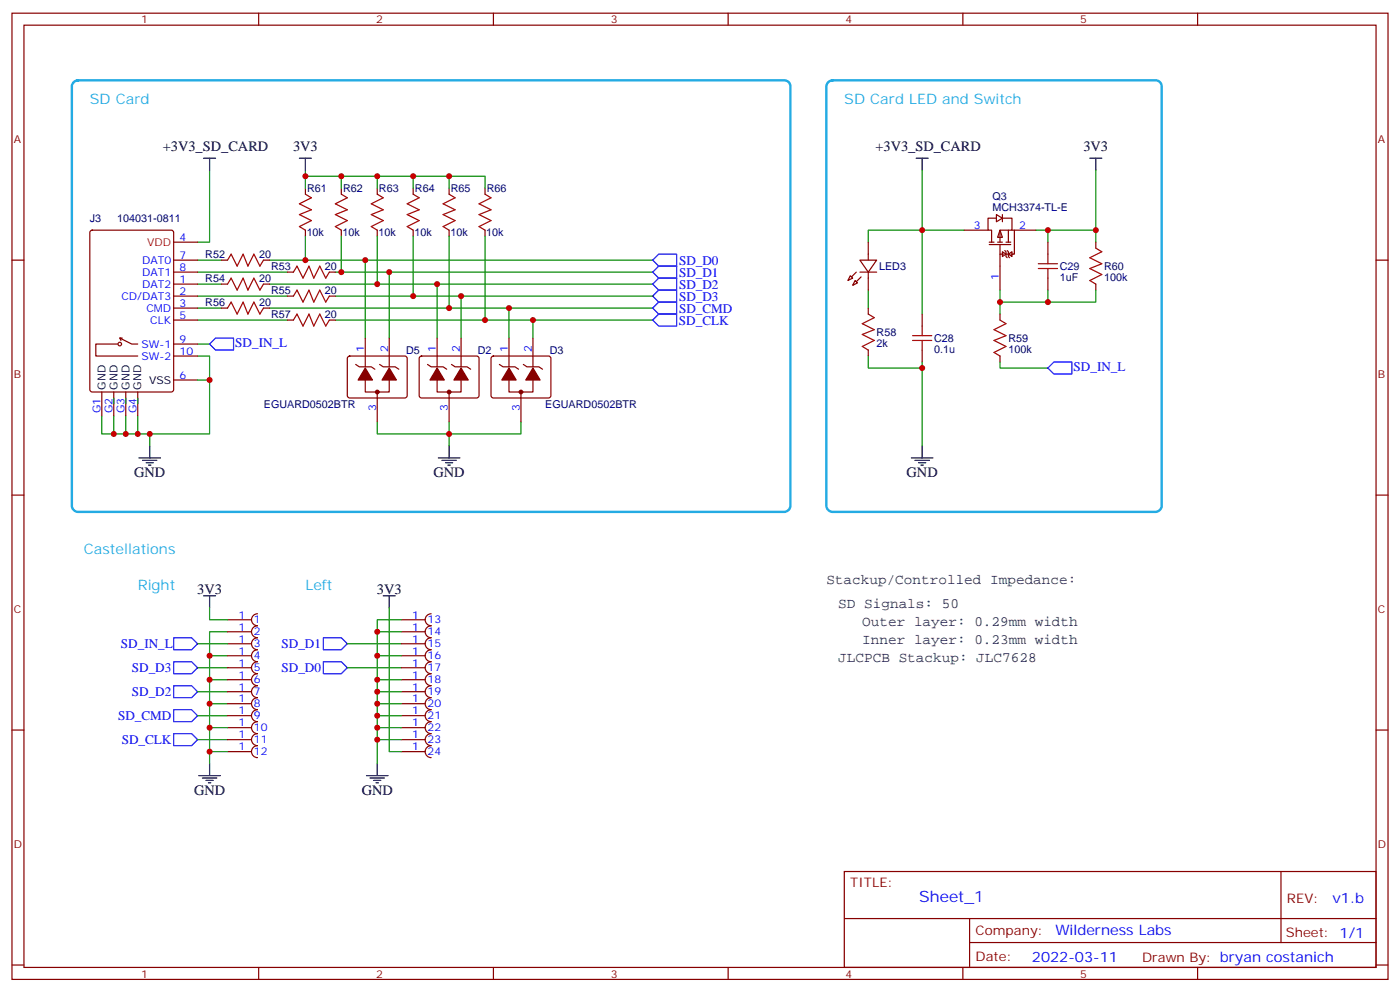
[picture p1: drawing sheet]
<svg xmlns="http://www.w3.org/2000/svg" width="412mm" height="292mm" viewBox="0 0 412 292" stroke-linecap="round" stroke-linejoin="round" font-family="sans-serif">
<g fill="none" stroke="#870000" stroke-width=".35">
<path d="M3.5 3.9h405.4v284.3h-405.4zM7.1 7.4h398.2v277.3h-398.2zM76.2 3.9v3.5M145.3 3.9v3.5M214.5 3.9v3.5M283.6 3.9v3.5M352.8 3.9v3.5M90 55.4v1.8M100.5 55.4v1.8M111.1 55.4v1.8M121.7 55.4v1.8M132.3 55.4v1.8"/>
<path d="M142.9 55.4v1.8M3.5 76.6h3.6M90 67.7v1.8M100.5 67.7v1.8M111.1 67.7v1.8M121.7 67.7v1.8M132.3 67.7v1.8M142.9 67.7v1.8M405.3 76.6h3.6M107.6 99.5v8.4M114.7 99.5v8.4M128.8 99.5v8.4"/>
<path d="M135.8 99.5v8.4M149.9 99.5v8.4M157 99.5v8.4M102.5 105l.5-.2h16.2l.5 .2 .2 .5v11.2l-.7 .4h-16.5l-.4-.7v-10.9zM104.8 107.2l1 .7h3.6l1 .8M107.6 111.8v3.6h7.1v-3.6M111.1 115.4v8.8M111.8 107.2l1.1 .7h3.5l1.1 .8M123.7 105l.5-.2h16.2l.5 .2 .2 .5-.1 11.2-.6 .4h-16.5l-.4-.7v-10.9zM125.9 107.2l1.1 .7h3.5l1.1 .8M128.8 111.8v3.6h7v-3.6M132.3 115.4v8.8"/>
<path d="M133 107.2l1.1 .7h3.5l1 .8M144.9 105l.4-.2h16.3l.5 .2 .2 .5-.1 11.2-.6 .4h-16.5l-.5-.7v-10.9zM147.1 107.2l1.1 .7h3.5l1.1 .8M149.9 111.8v3.6h7.1v-3.6M153.5 115.4v8.8M154.2 107.2l1 .7h3.5l1.1 .8M3.5 145.7h3.6M405.3 145.7h3.6M3.5 214.8h3.6M405.3 214.8h3.6M248.7 256.5h156.6v28.2h-156.6zM377.3 256.5v20.9"/>
<path d="M248.7 270.3h156.5M285.6 277.4h119.6M285.6 270.3v14.1M3.5 284h3.6M76.2 284.7v3.5M145.3 284.7v3.5M214.5 284.7v3.5M283.6 284.7v3.5M352.8 284.7v3.5M405.3 284h3.6"/>
</g>
<path d="M107.6 76.6v22.9M114.7 80.1v19.4M128.8 83.6v15.9M135.8 87.1v12.4M149.9 90.7v8.8M157 94.2v5.3M294.6 85.4v3.5M132.3 124.2v3.5h21.2v-3.5" fill="none" stroke="#008700" stroke-width=".35"/>
<path d="M90 57.2l1.7 1-3.5 1.8 3.5 1.7-3.5 1.4 3.5 1.8-3.5 1.8 1.8 1M100.5 57.2l1.8 1-3.5 1.8 3.5 1.7-3.5 1.4 3.5 1.8-3.5 1.8 1.7 1M111.1 57.2l1.8 1-3.5 1.8 3.5 1.7-3.5 1.4 3.5 1.8-3.5 1.8 1.7 1M121.7 57.2l1.8 1-3.6 1.8 3.6 1.7-3.6 1.4 3.6 1.8-3.6 1.8 1.8 1M132.3 57.2l1.8 1-3.6 1.8 3.6 1.7-3.6 1.4 3.6 1.8-3.6 1.8 1.8 1M142.9 57.2l1.7 1-3.5 1.8 3.5 1.7-3.5 1.4 3.5 1.8-3.5 1.8 1.8 1" fill="none" stroke="#a10000" stroke-width=".35"/>
<path d="M192.3 87.1l1.7-1.7h5.3v3.5h-5.3z" fill="none" stroke="#00f" stroke-width=".35"/>
<path d="M21.8 24.2l1.1-.6h208.2a1.76 1.76 0 0 1 1.7 1.8v123.5a1.89 1.89 0 0 1-1.7 1.7h-208.2a1.89 1.89 0 0 1-1.7-1.7v-123.5zM244 24.2l1.2-.6h95.2a1.76 1.76 0 0 1 1.8 1.8v123.5a1.89 1.89 0 0 1-1.8 1.7h-95.2a1.89 1.89 0 0 1-1.8-1.7v-123.5z" fill="none" stroke="#24abe3" stroke-width=".71"/>
<g fill="#870000" stroke="#870000" stroke-width=".35">
<path d="M149.9 108.3l2.1 3.5h-4.2z"/>
<path d="M157 108.3l2.1 3.5h-4.2z"/>
<path d="M128.8 108.3l2.1 3.5h-4.3z"/>
<path d="M135.8 108.3l2.1 3.5h-4.2z"/>
<path d="M107.6 108.3l2.1 3.5h-4.2z"/>
<path d="M114.7 108.3l2.1 3.5h-4.3z"/>
<circle cx="153.5" cy="115.4" r=".53"/>
<circle cx="132.3" cy="115.4" r=".53"/>
<circle cx="111.1" cy="115.4" r=".53"/>
</g>
<g fill="#fff" stroke="#870000" stroke-width=".35">
<path d="M294.6 67.7l.7 2.1h-1.4z"/>
<path d="M293.5 63.1l1.8 1.1-1.8 1.1z"/>
<path d="M295.3 74.1l1 .7-1 .7z"/>
<path d="M297 74.8l1.1-.7v1.4z"/>
</g>
<g fill="none" stroke="#870000" stroke-width=".35">
<path d="M26.7 67.9l.5-.2h23.2l.7 .5 .1 46.5-.5 .6-23.5 .1-.7-.5v-46.5zM51.2 71.3h7M51.2 76.6h7M65.3 76.6h1.7M77.6 76.6h1.8M253.3 76.6h4.9l-2.4 3.5zM255.8 71.3v5.3M284 67.7h7M291.4 72h6.3M291.4 71.3h1.4M293.5 64.2h-2.5v3.5h1.1v3.6M293.9 71.3h1.4"/>
<path d="M294.6 72v13.4M294.6 74.8h1M295.3 64.2h2.8v3.5h-3.5v3.6M295.3 63.1v2.2M296 73.7l.3 .4v1.4l.4 .3M296.3 71.3h1.4M296.3 74.8h.7M296.7 73.7l.3 .4v1.4l.4 .3M297 67.7v3.6M298.1 74.8h.3M298.1 67.7h7.1M298.8 67.7v7.1h-1.1"/>
<path d="M308.7 71.3v3.5M322.8 71.3v1.7M35.3 99.5l.3 .7M36 99.5h-.7l3.5 1.7h1.8M51.2 80.1h7M51.2 94.2h7M51.2 83.6h7M51.2 87.1h7M51.2 90.7h7M65.3 83.6h1.7M65.3 90.7h1.7M77.6 83.6h1.8"/>
<path d="M77.6 90.7h1.8M84.7 80.1h1.7M84.7 94.2h1.7M84.7 87.1h1.7M97 80.1h1.8M97 94.2h1.8M97 87.1h1.8M250.5 81.1l.7 .7-1.4 .7zM251.9 82.5l.7 .8-1.4 .7zM253.3 80.1h4.9M255.8 80.1v5.3M255.8 90.7v1.7"/>
<path d="M271.6 92.4v3.6M294.6 92.4v1.8M308.7 81.8v3.6M322.8 83.6v1.8M30 115.4v7M33.5 115.4v7M34.6 101.2h-6.4v3.6h12.4M37 115.4v7M40.6 115.4v7M51.2 111.8h7M51.2 101.2h7M51.2 104.8h7"/>
<path d="M255.8 103v1.8M271.6 103v3.5M294.6 104.8v1.7M67 189.4h7.1M67 193h7.1M67 182.4h7.1M67 196.5h7.1M67 185.9h7.1M75.9 180.6a1.76 1.76 0 0 0-1.8 1.8 1.76 1.76 0 0 0 1.8 1.7 1.76 1.76 0 0 0-1.8 1.8 1.76 1.76 0 0 0 1.8 1.8 1.76 1.76 0 0 0-1.8 1.7 1.76 1.76 0 0 0 1.8 1.8 1.76 1.76 0 0 0-1.8 1.8 1.76 1.76 0 0 0 1.8 1.7 1.76 1.76 0 0 0-1.8 1.8 1.76 1.76 0 0 0 1.8 1.8 1.76 1.76 0 0 0-1.8 1.7 1.76 1.76 0 0 0 1.8 1.8 1.76 1.76 0 0 0-1.8 1.8 1.76 1.76 0 0 0 1.8 1.7 1.76 1.76 0 0 0-1.8 1.8 1.76 1.76 0 0 0 1.8 1.7 1.76 1.76 0 0 0-1.8 1.8 1.76 1.76 0 0 0 1.7 1.8 1.76 1.76 0 0 0-1.7 1.7 1.76 1.76 0 0 0 1.7 1.8 1.76 1.76 0 0 0-1.7 1.8 1.76 1.76 0 0 0 1.7 1.7 1.76 1.76 0 0 0-1.7 1.8 1.76 1.76 0 0 0 1.7 1.8M118.2 189.4h7M118.2 193h7M118.2 182.4h7"/>
<path d="M118.2 196.5h7M118.2 185.9h7M127 180.6a1.76 1.76 0 0 0-1.8 1.8 1.76 1.76 0 0 0 1.8 1.7 1.76 1.76 0 0 0-1.8 1.8 1.76 1.76 0 0 0 1.8 1.8 1.76 1.76 0 0 0-1.8 1.7 1.76 1.76 0 0 0 1.8 1.8 1.76 1.76 0 0 0-1.8 1.8 1.76 1.76 0 0 0 1.8 1.7 1.76 1.76 0 0 0-1.8 1.8 1.76 1.76 0 0 0 1.8 1.8 1.76 1.76 0 0 0-1.8 1.7 1.76 1.76 0 0 0 1.8 1.8 1.76 1.76 0 0 0-1.8 1.8 1.76 1.76 0 0 0 1.8 1.7 1.76 1.76 0 0 0-1.8 1.8 1.76 1.76 0 0 0 1.8 1.7 1.76 1.76 0 0 0-1.8 1.8 1.76 1.76 0 0 0 1.8 1.8 1.76 1.76 0 0 0-1.8 1.7 1.76 1.76 0 0 0 1.8 1.8 1.76 1.76 0 0 0-1.8 1.8 1.76 1.76 0 0 0 1.8 1.7 1.76 1.76 0 0 0-1.8 1.8 1.76 1.76 0 0 0 1.8 1.8M67 207.1h7.1M67 210.6h7.1M67 203.6h7.1M67 200h7.1M67 214.1h7.1M67 217.7h7.1M118.2 207.1h7M118.2 210.6h7M118.2 203.6h7"/>
<path d="M118.2 200h7M118.2 214.1h7M118.2 217.7h7M67 221.2h7.1M118.2 221.2h7"/>
<circle cx="35.3" cy="101.2" r=".53"/>
</g>
<g fill="none" stroke="#008700" stroke-width=".35">
<path d="M61.7 50.1v21.2h-3.5M90 50.1v1.8h52.9v3.5M90 51.9v3.5M100.5 51.9v3.5M111.1 51.9v3.5M121.7 51.9v3.5M132.3 51.9v3.5M271.6 50.1v42.3M322.8 50.1v17.6h-17.6M58.2 76.6h7.1M79.4 76.6h112.9M90 69.5v7.1"/>
<path d="M100.5 69.5v10.6M111.1 69.5v14.1M121.7 69.5v17.6M132.3 69.5v21.2M142.9 69.5v24.7M284 67.7h-28.2v3.6M308.7 67.7v3.6M322.8 67.7v3.6M58.2 94.2h26.5M58.2 90.7h7.1M58.2 87.1h26.5M58.2 83.6h7.1"/>
<path d="M58.2 80.1h26.5M79.4 90.7h112.9M79.4 83.6h112.9M98.8 94.2h93.5M98.8 87.1h93.5M98.8 80.1h93.5M255.8 85.4v5.3M308.7 85.4v3.5M322.8 85.4v3.5h-28.2v3.5M33.5 117.1v1.8M37 117.1v1.8M40.6 117.1v1.8"/>
<path d="M58.2 104.8h3.5v7M58.2 111.8h3.5v15.9h-17.6v3.5M58.2 101.2h3.5M255.8 104.8v3.5h15.8M271.6 106.5v24.7M294.6 106.5v1.8h14.1M30 122.4v5.3h14.1M33.5 122.4v5.3M37 122.4v5.3M40.6 122.4v5.3M111.1 124.2v3.5h21.2v3.5M61.7 178.9v3.5h5.3"/>
<path d="M114.7 178.9v42.3h3.5M58.2 189.4h8.8M58.2 196.5h8.8M61.7 193h5.3M67 185.9h-5.3v38.8M102.3 189.4h15.9M102.3 196.5h15.9M111.1 193h7.1M111.1 185.9h7.1M118.2 182.4h-7.1v42.3M58.2 217.7h8.8M58.2 210.6h8.8"/>
<path d="M58.2 203.6h8.8M61.7 200h5.3M61.7 207.1h5.3M61.7 214.1h5.3M111.1 217.7h7.1M111.1 210.6h7.1M111.1 203.6h7.1M111.1 200h7.1M111.1 207.1h7.1M111.1 214.1h7.1M61.7 221.2h5.3"/>
</g>
<g fill="none" stroke="#000" stroke-width=".35">
<path d="M60 46.6h3.5M61.7 46.6v3.5M88.2 46.6h3.5M90 46.6v3.5M269.9 46.6h3.5M271.6 46.6v3.5M321 46.6h3.6M322.8 46.6v3.5M40.9 134.8h6.4M42 135.5h4.2M43 136.2h2.2M43.7 136.9h.7"/>
<path d="M44.1 131.2v3.6M129.1 134.8h6.4M130.2 135.5h4.2M131.2 136.2h2.1M131.9 136.9h.7M132.3 131.2v3.6M268.5 134.8h6.3M269.5 135.5h4.3M270.6 136.2h2.1M271.3 136.9h.7M271.6 131.2v3.6M60 175.3h3.5"/>
<path d="M61.7 175.3v3.6M112.9 175.3h3.5M114.7 175.3v3.6M58.6 228.2h6.3M59.6 229h4.3M60.7 229.7h2.1M61.4 230.4h.7M61.7 224.7v3.5M107.9 228.2h6.4M109 229h4.2M110.1 229.7h2.1M110.8 230.4h.7"/>
<path d="M111.1 224.7v3.5"/>
</g>
<g fill="none" stroke="#a10000" stroke-width=".35">
<path d="M67 76.6l1.1-1.8 1.7 3.5 1.8-3.5 1.4 3.5 1.8-3.5 1.8 3.5 1-1.7M305.9 79h5.6M305.9 77.6h5.6M308.7 74.8v2.8M308.7 79v2.8M322.8 73l1.8 1.1-3.6 1.7 3.6 1.8-3.6 1.4 3.6 1.8-3.6 1.7 1.8 1.1M67 90.7l1.1-1.8 1.7 3.5 1.8-3.5 1.4 3.5 1.8-3.5 1.8 3.5 1-1.7M67 83.6l1.1-1.8 1.7 3.6 1.8-3.6 1.4 3.6 1.8-3.6 1.8 3.6 1-1.8M86.4 94.2l1.1-1.8 1.8 3.6 1.7-3.6 1.4 3.6 1.8-3.6 1.8 3.6 1-1.8M86.4 87.1l1.1-1.7 1.8 3.5 1.7-3.5 1.4 3.5 1.8-3.5 1.8 3.5 1-1.8M86.4 80.1l1.1-1.8 1.8 3.5 1.7-3.5 1.4 3.5 1.8-3.5 1.8 3.5 1-1.7M255.8 92.4l1.7 1.1-3.5 1.7 3.5 1.8-3.5 1.4 3.5 1.8-3.5 1.8 1.8 1"/>
<path d="M268.8 98.8h5.7M271.6 96v2.8M294.6 94.2l1.7 1-3.5 1.8 3.5 1.8-3.5 1.4 3.5 1.8-3.5 1.7 1.8 1.1M268.8 100.2h5.7M271.6 100.2v2.8"/>
</g>
<g fill="none" stroke="#00f" stroke-width=".35">
<path d="M192.3 76.6l1.7-1.8h5.3v3.5h-5.3zM192.3 94.2l1.7-1.8h5.3v3.6h-5.3zM192.3 90.7l1.7-1.8h5.3v3.5h-5.3zM192.3 83.6l1.7-1.8h5.3v3.6h-5.3zM192.3 80.1l1.7-1.8h5.3v3.5h-5.3zM61.7 101.2l1.8-1.7h5.3v3.5h-5.3zM310.4 106.5h5.3v3.6h-5.3l-1.7-1.8zM51.2 194.7h5.2l1.8 1.8-1.8 1.8h-5.2zM51.2 187.7h5.2l1.8 1.7-1.8 1.8h-5.2zM95.2 194.7h5.3l1.8 1.8-1.8 1.8h-5.3zM95.2 187.7h5.3l1.8 1.7-1.8 1.8h-5.3zM51.2 201.8h5.2l1.8 1.8-1.8 1.7h-5.2z"/>
<path d="M51.2 208.8h5.2l1.8 1.8-1.8 1.8h-5.2zM51.2 215.9h5.2l1.8 1.8-1.8 1.7h-5.2z"/>
</g>
<g fill="#870000" stroke="#870000" stroke-width=".35">
<path d="M252.2 82.9l1.4-1.4z"/>
<path d="M252.2 80.1l-1.4 1.4z"/>
</g>
<g fill="#c00">
<circle cx="132.3" cy="127.7" r=".88"/>
<circle cx="157" cy="94.2" r=".88"/>
<circle cx="149.9" cy="90.7" r=".88"/>
<circle cx="135.8" cy="87.1" r=".88"/>
<circle cx="128.8" cy="83.6" r=".88"/>
<circle cx="114.7" cy="80.1" r=".88"/>
<circle cx="107.6" cy="76.6" r=".88"/>
<circle cx="294.6" cy="88.9" r=".88"/>
<circle cx="132.3" cy="51.9" r=".88"/>
<circle cx="121.7" cy="51.9" r=".88"/>
<circle cx="111.1" cy="51.9" r=".88"/>
<circle cx="100.5" cy="51.9" r=".88"/>
<circle cx="90" cy="51.9" r=".88"/>
<circle cx="142.9" cy="94.2" r=".88"/>
<circle cx="132.3" cy="90.7" r=".88"/>
<circle cx="121.7" cy="87.1" r=".88"/>
<circle cx="111.1" cy="83.6" r=".88"/>
<circle cx="100.5" cy="80.1" r=".88"/>
<circle cx="90" cy="76.6" r=".88"/>
<circle cx="271.6" cy="108.3" r=".88"/>
<circle cx="271.6" cy="67.7" r=".88"/>
<circle cx="308.7" cy="88.9" r=".88"/>
<circle cx="308.7" cy="67.7" r=".88"/>
<circle cx="322.8" cy="67.7" r=".88"/>
<circle cx="40.6" cy="127.7" r=".88"/>
<circle cx="37" cy="127.7" r=".88"/>
<circle cx="33.5" cy="127.7" r=".88"/>
<circle cx="44.1" cy="127.7" r=".88"/>
<circle cx="61.7" cy="111.8" r=".88"/>
<circle cx="61.7" cy="200" r=".88"/>
<circle cx="61.7" cy="193" r=".88"/>
<circle cx="61.7" cy="207.1" r=".88"/>
<circle cx="61.7" cy="214.1" r=".88"/>
<circle cx="61.7" cy="221.2" r=".88"/>
<circle cx="111.1" cy="185.9" r=".88"/>
<circle cx="111.1" cy="193" r=".88"/>
<circle cx="111.1" cy="200" r=".88"/>
<circle cx="111.1" cy="203.6" r=".88"/>
<circle cx="111.1" cy="207.1" r=".88"/>
<circle cx="111.1" cy="210.6" r=".88"/>
<circle cx="111.1" cy="214.1" r=".88"/>
<circle cx="111.1" cy="217.7" r=".88"/>
</g>
<text font-size="4.6" fill="#00f" x="270.8" y="265.5">Sheet_1</text>
<g font-size="4.2" fill="#23abe3">
<text x="26.5" y="30.7">SD Card</text>
<text x="248.7" y="30.7">SD Card LED and Switch</text>
<text x="24.7" y="163">Castellations</text>
<text x="40.6" y="173.6">Right</text>
<text x="90" y="173.6">Left</text>
</g>
<g font-size="4.2">
<text x="48" y="44.5">+3V3_SD_CARD</text>
<text x="86.3" y="44.4">3V3</text>
<text x="257.9" y="44.5">+3V3_SD_CARD</text>
<text x="319.1" y="44.4">3V3</text>
<text x="39.5" y="140.4">GND</text>
<text x="127.7" y="140.4">GND</text>
<text x="267.1" y="140.4">GND</text>
<text x="58.1" y="174.7">3V3</text>
<text x="111" y="174.7">3V3</text>
<text x="57.1" y="233.9">GND</text>
<text x="106.5" y="233.9">GND</text>
</g>
<g font-size="4.2" fill="#333">
<text x="243.4" y="171.8">Stackup/Controlled Impedance:</text>
<text x="246.9" y="178.9">SD Signals: 50</text>
<text x="254" y="184.1">Outer layer: 0.29mm width</text>
<text x="254" y="189.4">Inner layer: 0.23mm width</text>
<text x="246.9" y="194.7">JLCPCB Stackup: JLC7628</text>
</g>
<g font-size="4.2" fill="#00f">
<text x="392.5" y="265.7">v1.b</text>
<text x="310.9" y="275.3">Wilderness Labs</text>
<text x="304" y="283.1">2022-03-11</text>
</g>
<g font-size="3.9" fill="#00f">
<text x="200" y="77.9">SD_D0</text>
<text x="200" y="81.4">SD_D1</text>
<text x="200" y="88.4">SD_D3</text>
<text x="200" y="84.9">SD_D2</text>
<text x="200" y="95.5">SD_CLK</text>
<text x="200" y="92">SD_CMD</text>
<text x="69.3" y="102">SD_IN_L</text>
<text x="316.3" y="109.1">SD_IN_L</text>
<text x="35.6" y="190.7">SD_IN_L</text>
<text x="82.9" y="190.7">SD_D1</text>
<text x="38.8" y="197.8">SD_D3</text>
<text x="82.9" y="197.8">SD_D0</text>
<text x="38.8" y="204.8">SD_D2</text>
<text x="34.8" y="211.9">SD_CMD</text>
<text x="35.9" y="218.9">SD_CLK</text>
</g>
<g font-size="3.9" fill="#800">
<text x="250.5" y="261.1">TITLE:</text>
<text x="379.1" y="265.7">REV:</text>
<text x="287.4" y="275.3">Company:</text>
<text x="378.7" y="275.9">Sheet: 1/1</text>
<text x="287.4" y="282.9">Date:</text>
<text x="336.4" y="283">Drawn By: bryan costanich</text>
</g>
<g font-size="3.2" fill="#800">
<text x="41.6" y="6.9">1</text>
<text x="110.8" y="6.9">2</text>
<text x="179.9" y="6.9">3</text>
<text x="249.1" y="6.9">4</text>
<text x="318.2" y="6.9">5</text>
<text x="4.1" y="42">A</text>
<text x="405.9" y="42">A</text>
<text x="4.1" y="111.1">B</text>
<text x="405.9" y="111.1">B</text>
<text x="4.1" y="180.3">C</text>
<text x="405.9" y="180.3">C</text>
<text x="4.1" y="249.4">D</text>
<text x="405.9" y="249.4">D</text>
<text x="41.6" y="287.7">1</text>
<text x="110.8" y="287.7">2</text>
<text x="179.9" y="287.7">3</text>
<text x="249.1" y="287.7">4</text>
<text x="318.2" y="287.7">5</text>
</g>
<g font-size="3.2" fill="#000080">
<text x="90.5" y="56.5">R61</text>
<text x="101" y="56.5">R62</text>
<text x="111.6" y="56.5">R63</text>
<text x="122.2" y="56.5">R64</text>
<text x="132.8" y="56.5">R65</text>
<text x="143.4" y="56.5">R66</text>
<text x="292.4" y="58.9">Q3</text>
<text x="26.5" y="65.4">J3</text>
<text x="34.5" y="65.4">104031-0811</text>
<text x="292.4" y="62.1">MCH3374-TL-E</text>
<text x="90.3" y="69.6">10k</text>
<text x="100.9" y="69.6">10k</text>
<text x="111.5" y="69.6">10k</text>
<text x="122.1" y="69.6">10k</text>
<text x="132.7" y="69.6">10k</text>
<text x="143.3" y="69.6">10k</text>
<text x="60.5" y="75.9">R52</text>
<text x="76.3" y="75.9">20</text>
<text x="60.5" y="83">R54</text>
<text x="76.3" y="83">20</text>
<text x="79.9" y="79.5">R53</text>
<text x="95.7" y="79.5">20</text>
<text x="258.9" y="79.5">LED3</text>
<text x="312.2" y="82.6">1uF</text>
<text x="312.2" y="79.4">C29</text>
<text x="325.3" y="82.6">100k</text>
<text x="325.3" y="79.4">R60</text>
<text x="79.9" y="86.5">R55</text>
<text x="95.7" y="86.5">20</text>
<text x="60.5" y="90">R56</text>
<text x="76.3" y="90">20</text>
<text x="79.9" y="93.6">R57</text>
<text x="95.7" y="93.6">20</text>
<text x="258.2" y="98.8">R58</text>
<text x="275.2" y="100.6">C28</text>
<text x="297" y="100.6">R59</text>
<text x="119.6" y="104.1">D5</text>
<text x="140.8" y="104.1">D2</text>
<text x="161.9" y="104.1">D3</text>
<text x="258.2" y="102">2k</text>
<text x="275.2" y="103.8">0.1u</text>
<text x="297" y="103.8">100k</text>
<text x="77.7" y="120">EGUARD0502BTR</text>
<text x="160.6" y="120">EGUARD0502BTR</text>
</g>
<g font-size="3.2" fill="#00f">
<text x="52.9" y="70.9">4</text>
<text x="286.9" y="67.4">3</text>
<text x="300.2" y="67.4">2</text>
<text x="41.9" y="77.6">DAT0</text>
<text x="52.9" y="76.2">7</text>
<text x="41.9" y="81.1">DAT1</text>
<text x="52.9" y="79.7">8</text>
<text x="52.9" y="83.3">1</text>
<text x="294.2" y="82.5" transform="rotate(-90 294.2 82.5)">1</text>
<text x="35.8" y="88.2">CD/DAT3</text>
<text x="41.9" y="84.7">DAT2</text>
<text x="52.9" y="86.8">2</text>
<text x="43.1" y="91.7">CMD</text>
<text x="44.3" y="95.2">CLK</text>
<text x="52.9" y="93.8">5</text>
<text x="52.9" y="90.3">3</text>
<text x="52.9" y="100.9">9</text>
<text x="41.7" y="102.3">SW-1</text>
<text x="41.7" y="105.8">SW-2</text>
<text x="52.9" y="104.4">10</text>
<text x="107.2" y="103.7" transform="rotate(-90 107.2 103.7)">1</text>
<text x="114.3" y="103.7" transform="rotate(-90 114.3 103.7)">2</text>
<text x="128.4" y="103.7" transform="rotate(-90 128.4 103.7)">1</text>
<text x="135.5" y="103.7" transform="rotate(-90 135.5 103.7)">2</text>
<text x="149.6" y="103.7" transform="rotate(-90 149.6 103.7)">1</text>
<text x="156.6" y="103.7" transform="rotate(-90 156.6 103.7)">2</text>
<text x="52.9" y="111.5">6</text>
<text x="29.6" y="121.6" transform="rotate(-90 29.6 121.6)">G1</text>
<text x="33.2" y="121.6" transform="rotate(-90 33.2 121.6)">G2</text>
<text x="36.7" y="121.6" transform="rotate(-90 36.7 121.6)">G3</text>
<text x="40.2" y="121.6" transform="rotate(-90 40.2 121.6)">G4</text>
<text x="110.8" y="120.9" transform="rotate(-90 110.8 120.9)">3</text>
<text x="131.9" y="120.9" transform="rotate(-90 131.9 120.9)">3</text>
<text x="153.1" y="120.9" transform="rotate(-90 153.1 120.9)">3</text>
<text x="70.3" y="182">1</text>
<text x="70.3" y="185.6">1</text>
<text x="74.8" y="183.4">1</text>
<text x="121.5" y="185.6">1</text>
<text x="121.5" y="182">1</text>
<text x="125.9" y="183.4">13</text>
<text x="70.3" y="189.1">1</text>
<text x="74.8" y="190.5">3</text>
<text x="74.8" y="187">2</text>
<text x="121.5" y="189.1">1</text>
<text x="125.9" y="190.5">15</text>
<text x="125.9" y="187">14</text>
<text x="70.3" y="192.6">1</text>
<text x="70.3" y="196.1">1</text>
<text x="74.8" y="194">4</text>
<text x="74.8" y="197.6">5</text>
<text x="121.5" y="196.1">1</text>
<text x="121.5" y="192.6">1</text>
<text x="125.9" y="197.6">17</text>
<text x="125.9" y="194">16</text>
<text x="70.3" y="199.7">1</text>
<text x="70.3" y="203.2">1</text>
<text x="74.8" y="201.1">6</text>
<text x="121.5" y="203.2">1</text>
<text x="121.5" y="199.7">1</text>
<text x="125.9" y="201.1">18</text>
<text x="70.3" y="206.7">1</text>
<text x="74.8" y="208.1">8</text>
<text x="74.8" y="204.6">7</text>
<text x="121.5" y="206.7">1</text>
<text x="125.9" y="208.1">20</text>
<text x="125.9" y="204.6">19</text>
<text x="70.3" y="210.3">1</text>
<text x="70.3" y="213.8">1</text>
<text x="74.8" y="211.7">9</text>
<text x="74.8" y="215.2">10</text>
<text x="121.5" y="210.3">1</text>
<text x="121.5" y="213.8">1</text>
<text x="125.9" y="211.7">21</text>
<text x="125.9" y="215.2">22</text>
<text x="70.3" y="220.8">1</text>
<text x="70.3" y="217.3">1</text>
<text x="74.8" y="218.7">11</text>
<text x="121.5" y="217.3">1</text>
<text x="121.5" y="220.8">1</text>
<text x="125.9" y="218.7">23</text>
<text x="74.8" y="222.2">12</text>
<text x="125.9" y="222.2">24</text>
</g>
<text font-size="3.2" fill="#f00" x="43.4" y="72.3">VDD</text>
<g font-size="3.2">
<text x="43.9" y="112.9">VSS</text>
<text x="31" y="114.7" transform="rotate(-90 31 114.7)">GND</text>
<text x="34.6" y="114.7" transform="rotate(-90 34.6 114.7)">GND</text>
<text x="38.1" y="114.7" transform="rotate(-90 38.1 114.7)">GND</text>
<text x="41.6" y="114.7" transform="rotate(-90 41.6 114.7)">GND</text>
</g>
</svg>
